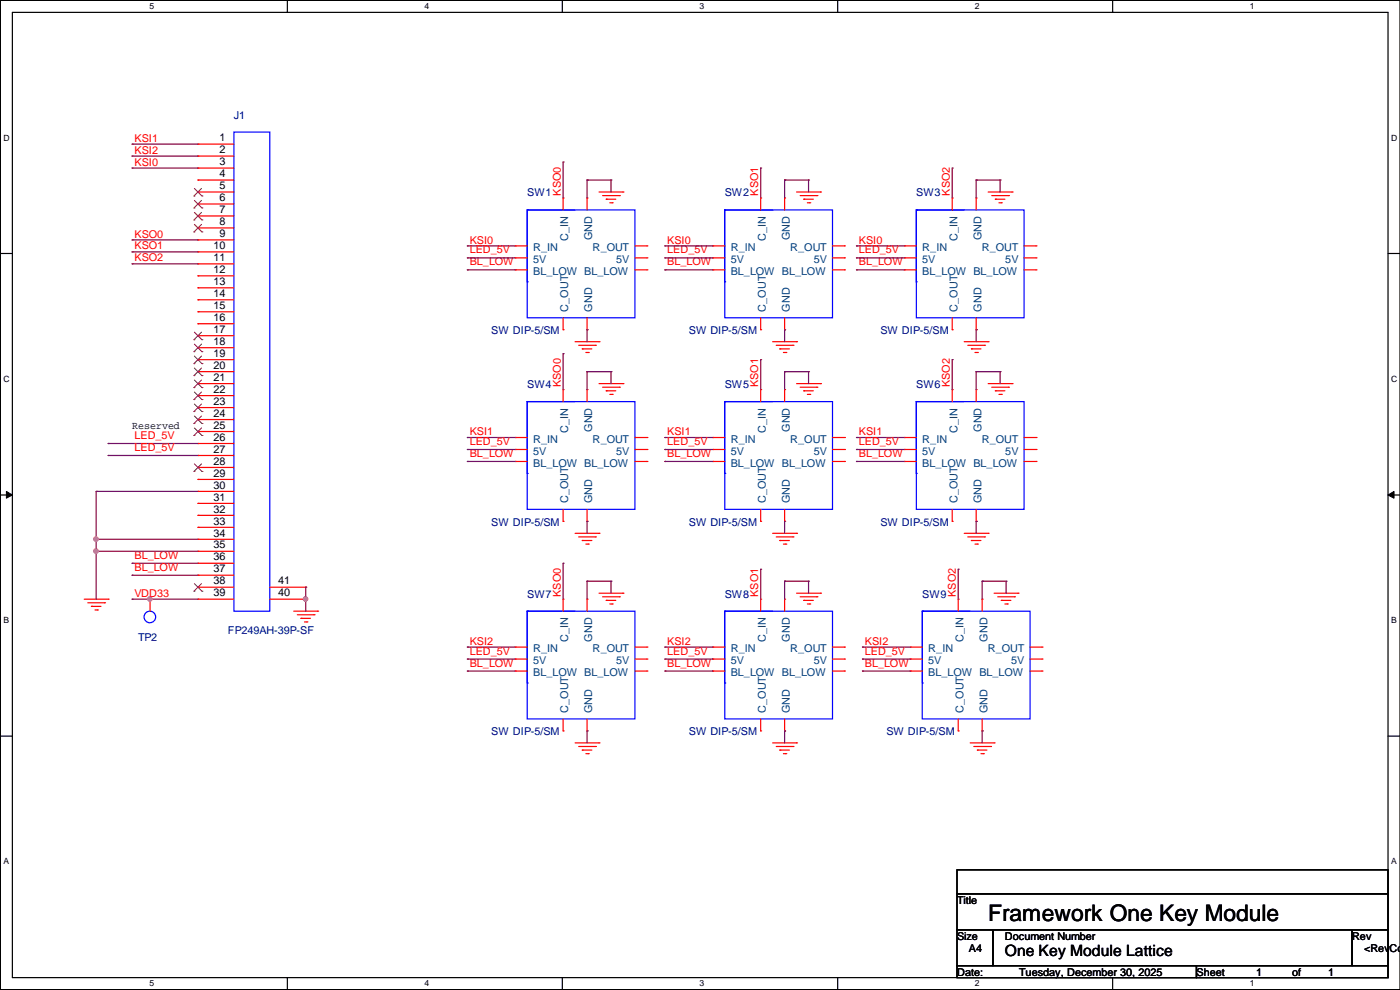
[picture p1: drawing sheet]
<svg xmlns="http://www.w3.org/2000/svg" width="297mm" height="210mm" viewBox="0 0 297 210" stroke-linecap="round" stroke-linejoin="round" font-family="sans-serif">
<path d="M.1 .1h296.9v209.8h-296.9zM2.6 2.6h291.9v204.7h-291.9z" fill="none" stroke="#000" stroke-width=".25"/>
<g fill="#fff">
<path d="M31.7 .3h1.1v2.1h-1.1z"/>
<path d="M31.7 207.6h1.1v2h-1.1z"/>
</g>
<path d="M61 .1v2.5M61 207.3v2.6" fill="none" stroke="#000" stroke-width=".25"/>
<g fill="#fff">
<path d="M90.1 .3h1v2.1h-1z"/>
<path d="M90.1 207.6h1v2h-1z"/>
</g>
<path d="M119.3 .1v2.5M119.3 207.3v2.6" fill="none" stroke="#000" stroke-width=".25"/>
<g fill="#fff">
<path d="M148.4 .3h1v2.1h-1z"/>
<path d="M148.4 207.6h1v2h-1z"/>
</g>
<path d="M177.7 .1v2.5M177.7 207.3v2.6" fill="none" stroke="#000" stroke-width=".25"/>
<g fill="#fff">
<path d="M206.8 .3h1.1v2.1h-1.1z"/>
<path d="M206.8 207.6h1.1v2h-1.1z"/>
</g>
<path d="M236.1 .1v2.5M236.1 207.3v2.6" fill="none" stroke="#000" stroke-width=".25"/>
<g fill="#fff">
<path d="M265.2 .3h1v2.1h-1z"/>
<path d="M265.2 207.6h1v2h-1z"/>
<path d="M.8 28.2h1.2v2h-1.2z"/>
<path d="M295.1 28.2h1.3v2h-1.3z"/>
<path d="M.8 79.3h1.2v2.1h-1.2z"/>
<path d="M295.1 79.3h1.3v2.1h-1.3z"/>
</g>
<path d="M.1 53.8h2.5M294.5 53.8h2.5" fill="none" stroke="#000" stroke-width=".25"/>
<g fill="#fff">
<path d="M.8 130.6h1.1v2h-1.1z"/>
<path d="M295.1 130.6h1.2v2h-1.2z"/>
</g>
<path d="M.1 105h2.5M294.5 105h2.5" fill="none" stroke="#000" stroke-width=".25"/>
<path d="M1.4 104.2l1.2 .8-1.2 .7zM294.5 105l1.2-.8v1.5z" fill="#000"/>
<path d="M1.4 104.2l1.2 .8-1.2 .7zM294.5 105l1.2-.8v1.5z" fill="none" stroke="#000" stroke-width=".21"/>
<g fill="#fff">
<path d="M.8 181.7h1.1v2h-1.1z"/>
<path d="M295.1 181.7h1.1v2h-1.1z"/>
</g>
<path d="M.1 156.1h2.5M294.5 156.1h2.5M203 184.5h91.5v5.1h-91.5zM203 189.6h91.5v7.6h-91.5zM203 197.2h7.7v7.6h-7.7zM210.7 197.2h76.2v7.6h-76.2zM286.9 197.2h7.6v7.6h-7.6zM203 204.8h50.8v2.5h-50.8zM253.8 204.8h40.7v2.5h-40.7z" fill="none" stroke="#000" stroke-width=".25"/>
<g fill="none" stroke="#f00" stroke-width=".25">
<path d="M42 30.6h.1M42 33.1h.1M42 35.6h.1M42 38.2h.1M42 30.6h7.6M42 33.1h7.6M42 35.6h7.6M42 38.2h7.6M42 40.7h.1M42 43.3h.1M42 45.8h.1M42 48.3h.1"/>
<path d="M42 50.9h.1M42 53.4h.1M42 56h.1M42 58.5h.1M42 40.7h7.6M42 43.3h7.6M42 45.8h7.6M42 48.3h7.6M42 50.9h7.6M42 53.4h7.6M42 56h7.6M42 58.5h7.6"/>
<path d="M109.3 52.2h.1M109.3 54.7h.1M109.3 57.2h.1M109.3 52.2h2.5M109.3 54.7h2.5M109.3 57.2h2.5M119.5 42h.1M119.5 42v2.5M124.5 42h.1M124.5 42v2.5M127.1 40.7h5.1M127.8 41.5h3.6"/>
<path d="M128.6 42.2h.1M128.6 42.2h2M129.4 43h.5M129.9 43h.1M131.4 41.5h.1M132.2 40.7h.1M134.7 52.2h2.5M134.7 54.7h2.5M134.7 57.2h2.5M137.2 52.2h.1M137.2 54.7h.1M137.2 57.2h.1"/>
<path d="M151.2 52.2h.1M151.2 54.7h.1M151.2 57.2h.1M151.2 52.2h2.6M151.2 54.7h2.6M151.2 57.2h2.6M161.4 42h.1M161.4 42v2.5M166.5 42h.1M166.5 42v2.5M169 40.7h5.1M169.8 41.5h3.5"/>
<path d="M170.5 42.2h.1M170.5 42.2h2.1M171.3 43h.5M171.8 43h.1M173.3 41.5h.1M174.1 40.7h.1M176.6 52.2h2.6M176.6 54.7h2.6M176.6 57.2h2.6M179.2 52.2h.1M179.2 54.7h.1M179.2 57.2h.1"/>
<path d="M191.9 52.2h.1M191.9 54.7h.1M191.9 57.2h.1M191.9 52.2h2.5M191.9 54.7h2.5M191.9 57.2h2.5M202 42h.1M202 42v2.5M207.1 42h.1M207.1 42v2.5M209.6 40.7h5.1M210.4 41.5h3.6"/>
<path d="M211.2 42.2h.1M211.2 42.2h2M211.9 43h.5M212.4 43h.1M214 41.5h.1M214.7 40.7h.1M217.3 52.2h2.5M217.3 54.7h2.5M217.3 57.2h2.5M219.8 52.2h.1M219.8 54.7h.1M219.8 57.2h.1"/>
<path d="M42 61h.1M42 63.6h.1M42 66.1h.1M42 68.7h.1M42 71.2h.1M42 73.7h.1M42 76.3h.1M42 78.8h.1M42 61h7.6M42 63.6h7.6M42 66.1h7.6M42 68.7h7.6"/>
<path d="M42 71.2h7.6M42 73.7h7.6M42 76.3h7.6M42 78.8h7.6M119.5 69.9h.1M119.5 67.4v2.5M122 72.5h5.1M122.8 73.2h3.5M123.5 74h.1M123.5 74h2.1M124.3 74.8h.5M124.5 69.9h.1"/>
<path d="M124.5 67.4v2.5M124.8 74.8h.1M126.3 73.2h.1M127.1 72.5h.1M161.4 69.9h.1M161.4 67.4v2.5M163.9 72.5h5.1M164.7 73.2h3.5M165.4 74h.1M165.4 74h2.1M166.2 74.8h.5M166.5 69.9h.1"/>
<path d="M166.5 67.4v2.5M166.7 74.8h.1M168.2 73.2h.1M169 72.5h.1M202 69.9h.1M202 67.4v2.5M204.6 72.5h5M205.3 73.2h3.6M206.1 74h.1M206.1 74h2M206.8 74.8h.5M207.1 69.9h.1"/>
<path d="M207.1 67.4v2.5M207.3 74.8h.1M208.9 73.2h.1M209.6 72.5h.1M42 81.4h.1M42 83.9h.1M42 86.4h.1M42 89h.1M42 91.5h.1M42 94.1h.1M42 96.6h.1M42 99.1h.1"/>
<path d="M42 81.4h7.6M42 83.9h7.6M42 86.4h7.6M42 89h7.6M42 91.5h7.6M42 94.1h7.6M42 96.6h7.6M42 99.1h7.6M109.3 92.8h.1M109.3 95.3h.1M109.3 97.9h.1M109.3 92.8h2.5"/>
<path d="M109.3 95.3h2.5M109.3 97.9h2.5M119.5 82.6h.1M119.5 82.6v2.6M124.5 82.6h.1M124.5 82.6v2.6M127.1 81.4h5.1M127.8 82.1h3.6M128.6 82.9h.1M128.6 82.9h2M129.4 83.7h.5M129.9 83.7h.1"/>
<path d="M131.4 82.1h.1M132.2 81.4h.1M134.7 92.8h2.5M134.7 95.3h2.5M134.7 97.9h2.5M137.2 92.8h.1M137.2 95.3h.1M137.2 97.9h.1M151.2 92.8h.1M151.2 95.3h.1M151.2 97.9h.1M151.2 92.8h2.6"/>
<path d="M151.2 95.3h2.6M151.2 97.9h2.6M161.4 82.6h.1M161.4 82.6v2.6M166.5 82.6h.1M166.5 82.6v2.6M169 81.4h5.1M169.8 82.1h3.5M170.5 82.9h.1M170.5 82.9h2.1M171.3 83.7h.5M171.8 83.7h.1"/>
<path d="M173.3 82.1h.1M174.1 81.4h.1M176.6 92.8h2.6M176.6 95.3h2.6M176.6 97.9h2.6M179.2 92.8h.1M179.2 95.3h.1M179.2 97.9h.1M191.9 92.8h.1M191.9 95.3h.1M191.9 97.9h.1M191.9 92.8h2.5"/>
<path d="M191.9 95.3h2.5M191.9 97.9h2.5M202 82.6h.1M202 82.6v2.6M207.1 82.6h.1M207.1 82.6v2.6M209.6 81.4h5.1M210.4 82.1h3.6M211.2 82.9h.1M211.2 82.9h2M211.9 83.7h.5M212.4 83.7h.1"/>
<path d="M214 82.1h.1M214.7 81.4h.1M217.3 92.8h2.5M217.3 95.3h2.5M217.3 97.9h2.5M219.8 92.8h.1M219.8 95.3h.1M219.8 97.9h.1M42 101.7h.1M42 104.2h.1M42 106.8h.1M42 109.3h.1"/>
<path d="M42 111.8h.1M42 114.4h.1M42 116.9h.1M42 119.5h.1M42 101.7h7.6M42 104.2h7.6M42 106.8h7.6M42 109.3h7.6M42 111.8h7.6M42 114.4h7.6M42 116.9h7.6M42 119.5h7.6"/>
<path d="M119.5 110.6h.1M119.5 108v2.6M122 113.1h5.1M122.8 113.9h3.5M123.5 114.6h.1M123.5 114.6h2.1M124.3 115.4h.5M124.5 110.6h.1M124.5 108v2.6M124.8 115.4h.1M126.3 113.9h.1M127.1 113.1h.1"/>
<path d="M161.4 110.6h.1M161.4 108v2.6M163.9 113.1h5.1M164.7 113.9h3.5M165.4 114.6h.1M165.4 114.6h2.1M166.2 115.4h.5M166.5 110.6h.1M166.5 108v2.6M166.7 115.4h.1M168.2 113.9h.1M169 113.1h.1"/>
<path d="M202 110.6h.1M202 108v2.6M204.6 113.1h5M205.3 113.9h3.6M206.1 114.6h.1M206.1 114.6h2M206.8 115.4h.5M207.1 110.6h.1M207.1 108v2.6M207.3 115.4h.1M208.9 113.9h.1M209.6 113.1h.1"/>
<path d="M17.9 127.1h5M18.6 127.8h3.6M19.4 128.6h.1M19.4 128.6h2M20.2 129.4h.5M20.7 129.4h.1M22.2 127.8h.1M22.9 127.1h.1M31.8 127.1h.1M31.8 127.1v2.5M42 122h.1M42 124.5h.1"/>
<path d="M42 127.1h.1M42 127.1h7.6M42 122h7.6M42 124.5h7.6M57.2 127.1h7.7M57.2 124.5h7.7M62.3 129.6h5.1M63.1 130.4h3.5M63.8 131.1h.1M63.8 131.1h2.1M64.6 131.9h.5M64.9 127.1h.1"/>
<path d="M64.9 124.5h.1M65.1 131.9h.1M66.6 130.4h.1M67.4 129.6h.1M109.3 137.2h.1M109.3 139.8h.1M109.3 137.2h2.5M109.3 139.8h2.5M119.5 127.1h.1M119.5 127.1v2.5M124.5 127.1h.1M124.5 127.1v2.5"/>
<path d="M127.1 125.8h5.1M127.8 126.6h3.6M128.6 127.3h.1M128.6 127.3h2M129.4 128.1h.5M129.9 128.1h.1M131.4 126.6h.1M132.2 125.8h.1M134.7 137.2h2.5M134.7 139.8h2.5M137.2 137.2h.1M137.2 139.8h.1"/>
<path d="M151.2 137.2h.1M151.2 139.8h.1M151.2 137.2h2.6M151.2 139.8h2.6M161.4 127.1h.1M161.4 127.1v2.5M166.5 127.1h.1M166.5 127.1v2.5M169 125.8h5.1M169.8 126.6h3.5M170.5 127.3h.1M170.5 127.3h2.1"/>
<path d="M171.3 128.1h.5M171.8 128.1h.1M173.3 126.6h.1M174.1 125.8h.1M176.6 137.2h2.6M176.6 139.8h2.6M179.2 137.2h.1M179.2 139.8h.1M193.1 137.2h.1M193.1 139.8h.1M193.1 137.2h2.6M193.1 139.8h2.6"/>
<path d="M203.3 127.1h.1M203.3 127.1v2.5M208.4 127.1h.1M208.4 127.1v2.5M210.9 125.8h5.1M211.7 126.6h3.5M212.4 127.3h.1M212.4 127.3h2.1M213.2 128.1h.5M213.7 128.1h.1M215.2 126.6h.1M216 125.8h.1"/>
<path d="M218.5 137.2h2.6M218.5 139.8h2.6M221.1 137.2h.1M221.1 139.8h.1M109.3 142.3h.1M109.3 142.3h2.5M119.5 155h.1M119.5 152.5v2.5M122 157.6h5.1M122.8 158.3h3.5M123.5 159.1h.1M123.5 159.1h2.1"/>
<path d="M124.3 159.9h.5M124.5 155h.1M124.5 152.5v2.5M124.8 159.9h.1M126.3 158.3h.1M127.1 157.6h.1M134.7 142.3h2.5M137.2 142.3h.1M151.2 142.3h.1M151.2 142.3h2.6M161.4 155h.1M161.4 152.5v2.5"/>
<path d="M163.9 157.6h5.1M164.7 158.3h3.5M165.4 159.1h.1M165.4 159.1h2.1M166.2 159.9h.5M166.5 155h.1M166.5 152.5v2.5M166.7 159.9h.1M168.2 158.3h.1M169 157.6h.1M176.6 142.3h2.6M179.2 142.3h.1"/>
<path d="M193.1 142.3h.1M193.1 142.3h2.6M203.3 155h.1M203.3 152.5v2.5M205.8 157.6h5.1M206.6 158.3h3.5M207.3 159.1h.1M207.3 159.1h2.1M208.1 159.9h.5M208.4 155h.1M208.4 152.5v2.5M208.6 159.9h.1"/>
<path d="M210.1 158.3h.1M210.9 157.6h.1M218.5 142.3h2.6M221.1 142.3h.1"/>
</g>
<g fill="none" stroke="#00f" stroke-width=".25">
<path d="M49.6 28h7.6v101.6h-7.6zM111.8 44.5h22.9v22.9h-22.9zM111.8 59.8h.1M111.8 44.5h.1M111.8 44.5h10.2M111.8 44.5v15.3M153.8 44.5h22.8v22.9h-22.8zM153.8 59.8h.1M153.8 44.5h.1M153.8 44.5h10.1M153.8 44.5v15.3M194.4 44.5h22.9v22.9h-22.9z"/>
<path d="M194.4 59.8h.1M194.4 44.5h.1M194.4 44.5v15.3M194.4 44.5h10.2M111.8 85.2h22.9v22.8h-22.9zM111.8 85.2h.1M111.8 85.2v15.2M111.8 85.2h10.2M153.8 85.2h22.8v22.8h-22.8zM153.8 85.2h.1M153.8 85.2v15.2M153.8 85.2h10.1"/>
<path d="M194.4 85.2h22.9v22.8h-22.9zM194.4 85.2h.1M194.4 85.2v15.2M194.4 85.2h10.2M111.8 100.4h.1M153.8 100.4h.1M194.4 100.4h.1M111.8 129.6h22.9v22.9h-22.9zM111.8 129.6h.1M111.8 129.6v15.3M111.8 129.6h10.2M153.8 129.6h22.8v22.9h-22.8z"/>
<path d="M153.8 129.6h.1M153.8 129.6v15.3M153.8 129.6h10.1M195.7 129.6h22.8v22.9h-22.8zM195.7 129.6h.1M195.7 129.6v15.3M195.7 129.6h10.1M111.8 144.9h.1M153.8 144.9h.1M195.7 144.9h.1"/>
<circle cx="31.8" cy="130.9" r="1.23"/>
</g>
<g fill="none" stroke="#804000" stroke-width=".21">
<path d="M41.2 40l1.6 1.6M42.8 40l-1.7 1.6M41.1 41.6h.1M41.1 44.1h.1M41.1 46.7h.1M41.1 49.2h.1M41.2 42.5l1.6 1.6M41.2 45l1.6 1.7M41.2 47.6l1.6 1.6M42.8 42.5l-1.7 1.6M42.8 45l-1.7 1.7M42.8 47.6l-1.7 1.6"/>
<path d="M42.8 41.6h.1M42.8 44.1h.1M42.8 46.7h.1M42.8 49.2h.1M41.1 72.1h.1M41.1 74.6h.1M41.1 77.1h.1M41.1 79.7h.1M41.2 70.4l1.6 1.7M41.2 73l1.6 1.6M41.2 75.5l1.6 1.6M41.2 78.1l1.6 1.6"/>
<path d="M42.8 70.4l-1.7 1.7M42.8 73l-1.7 1.6M42.8 75.5l-1.7 1.6M42.8 78.1l-1.7 1.6M42.8 72.1h.1M42.8 74.6h.1M42.8 77.1h.1M42.8 79.7h.1M41.1 82.2h.1M41.1 84.8h.1M41.1 87.3h.1M41.1 89.8h.1"/>
<path d="M41.1 92.4h.1M41.1 100h.1M41.2 80.6l1.6 1.6M41.2 83.1l1.6 1.7M41.2 85.7l1.6 1.6M41.2 88.2l1.6 1.6M41.2 90.8l1.6 1.6M41.2 98.4l1.6 1.6M42.8 80.6l-1.7 1.6M42.8 83.1l-1.7 1.7M42.8 85.7l-1.7 1.6M42.8 88.2l-1.7 1.6"/>
<path d="M42.8 90.8l-1.7 1.6M42.8 98.4l-1.7 1.6M42.8 82.2h.1M42.8 84.8h.1M42.8 87.3h.1M42.8 89.8h.1M42.8 92.4h.1M42.8 100h.1M41.1 125.4h.1M41.2 123.8l1.6 1.6M42.8 123.8l-1.7 1.6M42.8 125.4h.1"/>
</g>
<path d="M22.9 94.1h.1M22.9 94.1h19.1M64.9 127.1h.1M64.9 127.1v2.5" fill="none" stroke="#800040" stroke-width=".25"/>
<circle cx="64.8" cy="127" r=".47" fill="#f0f"/>
<circle cx="64.8" cy="127" r=".47" fill="none" stroke="#f0f" stroke-width=".25"/>
<g fill="none" stroke="#800040" stroke-width=".25">
<path d="M28 30.6h.1M28 33.1h.1M28 35.6h.1M28 30.6h14M28 33.1h14M28 35.6h14M28 53.4h.1M28 56h.1M28 50.9h.1M28 53.4h14M28 56h14M28 50.9h14"/>
<path d="M22.9 96.6h.1M22.9 96.6h19.1M31.8 127.1h.1M31.8 127.1h10.2M64.9 124.5h.1M64.9 124.5v2.6"/>
</g>
<circle cx="31.8" cy="127" r=".47" fill="#f0f"/>
<circle cx="31.8" cy="127" r=".47" fill="none" stroke="#f0f" stroke-width=".25"/>
<path d="M20.4 114.4h.1M20.4 116.9h.1M20.4 114.4h21.6M20.4 116.9h21.6M28 119.5h.1M28 119.5h14M28 122h.1M28 122h14" fill="none" stroke="#800040" stroke-width=".25"/>
<circle cx="20.4" cy="116.9" r=".47" fill="#f0f"/>
<circle cx="20.4" cy="116.9" r=".47" fill="none" stroke="#f0f" stroke-width=".25"/>
<path d="M20.4 116.9h.1M20.4 114.4h.1M20.4 104.2h.1M20.4 104.2v22.9M20.4 104.2h21.6" fill="none" stroke="#800040" stroke-width=".25"/>
<circle cx="20.4" cy="114.3" r=".47" fill="#f0f"/>
<circle cx="20.4" cy="114.3" r=".47" fill="none" stroke="#f0f" stroke-width=".25"/>
<g fill="none" stroke="#800040" stroke-width=".25">
<path d="M119.5 34.4h.1M119.5 34.4v7.6M124.5 38.2h.1M124.5 38.2v3.8M124.5 38.2h5.1M129.6 38.2h.1M129.6 38.2v2.5M161.4 35.6h.1M161.4 35.6v6.4M166.5 38.2h.1M166.5 38.2v3.8M166.5 38.2h5"/>
<path d="M171.5 38.2h.1M171.5 38.2v2.5M202 35.6h.1M202 35.6v6.4M207.1 38.2h.1M207.1 38.2v3.8M207.1 38.2h5.1M212.2 38.2h.1M212.2 38.2v2.5M99.1 52.2h.1M99.1 57.2h.1M99.1 54.7h.1"/>
<path d="M99.1 52.2h10.2M99.1 57.2h10.2M99.1 54.7h10.2M141.1 57.2h.1M141.1 54.7h.1M141.1 52.2h.1M141.1 52.2h10.1M141.1 57.2h10.1M141.1 54.7h10.1M181.7 57.2h.1M181.7 52.2h.1M181.7 54.7h.1"/>
<path d="M181.7 52.2h10.2M181.7 57.2h10.2M181.7 54.7h10.2M119.5 75h.1M119.5 75v7.6M124.5 69.9h.1M124.5 78.8h.1M124.5 69.9v2.6M124.5 78.8v3.8M124.5 78.8h5.1M129.6 78.8h.1M129.6 78.8v2.6"/>
<path d="M161.4 76.3h.1M161.4 76.3v6.3M166.5 69.9h.1M166.5 78.8h.1M166.5 69.9v2.6M166.5 78.8v3.8M166.5 78.8h5M171.5 78.8h.1M171.5 78.8v2.6M202 76.3h.1M202 76.3v6.3M207.1 69.9h.1"/>
<path d="M207.1 78.8h.1M207.1 69.9v2.6M207.1 78.8v3.8M207.1 78.8h5.1M212.2 78.8h.1M212.2 78.8v2.6M99.1 92.8h.1M99.1 97.9h.1M99.1 95.3h.1M99.1 92.8h10.2M99.1 97.9h10.2M99.1 95.3h10.2"/>
<path d="M141.1 92.8h.1M141.1 97.9h.1M141.1 95.3h.1M141.1 92.8h10.1M141.1 97.9h10.1M141.1 95.3h10.1M181.7 92.8h.1M181.7 97.9h.1M181.7 95.3h.1M181.7 92.8h10.2M181.7 97.9h10.2M181.7 95.3h10.2"/>
<path d="M119.5 119.5h.1M119.5 119.5v7.6M124.5 110.6h.1M124.5 110.6v2.5M166.5 110.6h.1M166.5 110.6v2.5M207.1 110.6h.1M207.1 110.6v2.5M28 127.1h.1M28 127.1h3.8M99.1 137.2h.1M99.1 139.8h.1"/>
<path d="M99.1 137.2h10.2M99.1 139.8h10.2M124.5 123.3h.1M124.5 123.3v3.8M124.5 123.3h5.1M129.6 123.3h.1M129.6 123.3v2.5M141.1 137.2h.1M141.1 139.8h.1M141.1 137.2h10.1M141.1 139.8h10.1M161.4 120.7h.1"/>
<path d="M161.4 120.7v6.4M166.5 123.3h.1M166.5 123.3v3.8M166.5 123.3h5M171.5 123.3h.1M171.5 123.3v2.5M183 137.2h.1M183 139.8h.1M183 137.2h10.1M183 139.8h10.1M203.3 120.7h.1M203.3 120.7v6.4"/>
<path d="M208.4 123.3h.1M208.4 123.3v3.8M208.4 123.3h5M213.4 123.3h.1M213.4 123.3v2.5M99.1 142.3h.1M99.1 142.3h10.2M124.5 155h.1M124.5 155v2.6M141.1 142.3h.1M141.1 142.3h10.1M166.5 155h.1"/>
<path d="M166.5 155v2.6M183 142.3h.1M183 142.3h10.1M208.4 155h.1M208.4 155v2.6"/>
</g>
<circle cx="64.8" cy="127" r=".47" fill="#f0f"/>
<circle cx="64.8" cy="127" r=".47" fill="none" stroke="#f0f" stroke-width=".25"/>
<circle cx="31.8" cy="127" r=".47" fill="#f0f"/>
<circle cx="31.8" cy="127" r=".47" fill="none" stroke="#f0f" stroke-width=".25"/>
<circle cx="20.4" cy="116.9" r=".47" fill="#f0f"/>
<circle cx="20.4" cy="116.9" r=".47" fill="none" stroke="#f0f" stroke-width=".25"/>
<circle cx="20.4" cy="114.3" r=".47" fill="#f0f"/>
<circle cx="20.4" cy="114.3" r=".47" fill="none" stroke="#f0f" stroke-width=".25"/>
<text font-size="4.8" x="209.6" y="195.2">Framework One Key Module</text>
<text font-size="3.3" x="213.2" y="202.7">One Key Module Lattice</text>
<g font-size="2.3">
<text x="46.6" y="30">1</text>
<text x="46.6" y="32.5">2</text>
<text x="46.6" y="35.1">3</text>
<text x="46.6" y="37.6">4</text>
<text x="46.6" y="40.1">5</text>
<text x="46.6" y="42.7">6</text>
<text x="46.6" y="45.2">7</text>
<text x="46.6" y="47.8">8</text>
<text x="45.3" y="52.8">10</text>
<text x="46.6" y="50.3">9</text>
<text x="45.3" y="55.4">11</text>
<text x="45.3" y="57.9">12</text>
<text x="45.3" y="60.5">13</text>
<text x="45.3" y="63">14</text>
<text x="45.3" y="65.5">15</text>
<text x="45.3" y="68.1">16</text>
<text x="45.3" y="70.6">17</text>
<text x="45.3" y="73.2">18</text>
<text x="45.3" y="75.7">19</text>
<text x="45.3" y="78.2">20</text>
<text x="45.3" y="80.8">21</text>
<text x="45.3" y="83.3">22</text>
<text x="45.3" y="85.9">23</text>
<text x="45.3" y="88.4">24</text>
<text x="28" y="90.9">Reserved</text>
<text x="45.3" y="90.9">25</text>
<text x="45.3" y="93.5">26</text>
<text x="45.3" y="96">27</text>
<text x="45.3" y="98.6">28</text>
<text x="45.3" y="101.1">29</text>
<text x="45.3" y="103.6">30</text>
<text x="45.3" y="106.2">31</text>
<text x="45.3" y="108.7">32</text>
<text x="45.3" y="111.3">33</text>
<text x="45.3" y="113.8">34</text>
<text x="45.3" y="116.3">35</text>
<text x="45.3" y="118.9">36</text>
<text x="45.3" y="121.4">37</text>
<text x="45.3" y="124">38</text>
<text x="59" y="124">41</text>
<text x="45.3" y="126.5">39</text>
<text x="59" y="126.5">40</text>
<text x="203" y="191.8">Title</text>
<text x="203" y="199.4">Size</text>
<text x="205.6" y="201.9">A4</text>
<text x="213.2" y="199.4">Document Number</text>
<text x="286.9" y="199.4">Rev</text>
<text x="289.4" y="201.9">&lt;RevCod</text>
<text x="203" y="207">Date:</text>
<text x="216.2" y="207">Tuesday, December 30, 2025</text>
<text x="253.8" y="207">Sheet</text>
<text x="266.5" y="207">1</text>
<text x="274.1" y="207">of</text>
<text x="281.8" y="207">1</text>
</g>
<g font-size="2.3" fill="#000080">
<text x="49.6" y="25.1">J1</text>
<text x="111.8" y="41.7">SW1</text>
<text x="153.8" y="41.7">SW2</text>
<text x="194.4" y="41.7">SW3</text>
<text x="104.2" y="70.9">SW DIP-5/SM</text>
<text x="146.1" y="70.9">SW DIP-5/SM</text>
<text x="186.8" y="70.9">SW DIP-5/SM</text>
<text x="111.8" y="82.3">SW4</text>
<text x="153.8" y="82.3">SW5</text>
<text x="194.4" y="82.3">SW6</text>
<text x="104.2" y="111.5">SW DIP-5/SM</text>
<text x="146.1" y="111.5">SW DIP-5/SM</text>
<text x="186.8" y="111.5">SW DIP-5/SM</text>
<text x="111.8" y="126.7">SW7</text>
<text x="153.8" y="126.7">SW8</text>
<text x="195.7" y="126.7">SW9</text>
<text x="29.3" y="135.9">TP2</text>
<text x="48.3" y="134.4">FP249AH-39P-SF</text>
<text x="104.2" y="156">SW DIP-5/SM</text>
<text x="146.1" y="156">SW DIP-5/SM</text>
<text x="188" y="156">SW DIP-5/SM</text>
</g>
<g font-size="2.3" fill="#f00">
<text x="28.5" y="30.1">KSI1</text>
<text x="28.5" y="32.6">KSI2</text>
<text x="28.5" y="35.1">KSI0</text>
<text x="119" y="41.5" transform="rotate(-90 119 41.5)">KSO0</text>
<text x="160.9" y="41.5" transform="rotate(-90 160.9 41.5)">KSO1</text>
<text x="201.5" y="41.5" transform="rotate(-90 201.5 41.5)">KSO2</text>
<text x="28.5" y="52.9">KSO1</text>
<text x="28.5" y="50.4">KSO0</text>
<text x="99.7" y="51.6">KSI0</text>
<text x="99.7" y="53.8">LED_5V</text>
<text x="141.6" y="53.8">LED_5V</text>
<text x="141.6" y="51.6">KSI0</text>
<text x="182.2" y="51.6">KSI0</text>
<text x="182.2" y="53.8">LED_5V</text>
<text x="28.5" y="55.5">KSO2</text>
<text x="99.7" y="56.3">BL_LOW</text>
<text x="141.6" y="56.3">BL_LOW</text>
<text x="182.2" y="56.3">BL_LOW</text>
<text x="119" y="82.1" transform="rotate(-90 119 82.1)">KSO0</text>
<text x="160.9" y="82.1" transform="rotate(-90 160.9 82.1)">KSO1</text>
<text x="201.5" y="82.1" transform="rotate(-90 201.5 82.1)">KSO2</text>
<text x="28.5" y="93.1">LED_5V</text>
<text x="28.5" y="95.7">LED_5V</text>
<text x="99.7" y="92.3">KSI1</text>
<text x="99.7" y="94.4">LED_5V</text>
<text x="141.6" y="92.3">KSI1</text>
<text x="141.6" y="94.4">LED_5V</text>
<text x="182.2" y="92.3">KSI1</text>
<text x="182.2" y="94.4">LED_5V</text>
<text x="99.7" y="96.9">BL_LOW</text>
<text x="141.6" y="96.9">BL_LOW</text>
<text x="182.2" y="96.9">BL_LOW</text>
<text x="28.5" y="118.5">BL_LOW</text>
<text x="28.5" y="121.1">BL_LOW</text>
<text x="28.5" y="126.6">VDD33</text>
<text x="119" y="126.6" transform="rotate(-90 119 126.6)">KSO0</text>
<text x="160.9" y="126.6" transform="rotate(-90 160.9 126.6)">KSO1</text>
<text x="202.8" y="126.6" transform="rotate(-90 202.8 126.6)">KSO2</text>
<text x="99.7" y="136.7">KSI2</text>
<text x="141.6" y="136.7">KSI2</text>
<text x="183.5" y="136.7">KSI2</text>
<text x="99.7" y="141.4">BL_LOW</text>
<text x="99.7" y="138.9">LED_5V</text>
<text x="141.6" y="141.4">BL_LOW</text>
<text x="141.6" y="138.9">LED_5V</text>
<text x="183.5" y="141.4">BL_LOW</text>
<text x="183.5" y="138.9">LED_5V</text>
</g>
<g font-size="2.3" fill="#004080">
<text x="113.1" y="53.3">R_IN</text>
<text x="120.6" y="51.1" transform="rotate(-90 120.6 51.1)">C_IN</text>
<text x="125.6" y="51" transform="rotate(-90 125.6 51)">GND</text>
<text x="125.7" y="53.3">R_OUT</text>
<text x="155" y="53.3">R_IN</text>
<text x="162.5" y="51.1" transform="rotate(-90 162.5 51.1)">C_IN</text>
<text x="167.6" y="51" transform="rotate(-90 167.6 51)">GND</text>
<text x="167.6" y="53.3">R_OUT</text>
<text x="195.7" y="53.3">R_IN</text>
<text x="203.1" y="51.1" transform="rotate(-90 203.1 51.1)">C_IN</text>
<text x="208.2" y="51" transform="rotate(-90 208.2 51)">GND</text>
<text x="208.3" y="53.3">R_OUT</text>
<text x="113.1" y="55.8">5V</text>
<text x="113.1" y="58.3">BL_LOW BL_LOW</text>
<text x="130.7" y="55.8">5V</text>
<text x="155" y="55.8">5V</text>
<text x="155" y="58.3">BL_LOW BL_LOW</text>
<text x="172.6" y="55.8">5V</text>
<text x="195.7" y="55.8">5V</text>
<text x="195.7" y="58.3">BL_LOW BL_LOW</text>
<text x="213.3" y="55.8">5V</text>
<text x="120.6" y="66.1" transform="rotate(-90 120.6 66.1)">C_OUT</text>
<text x="125.6" y="66.1" transform="rotate(-90 125.6 66.1)">GND</text>
<text x="162.5" y="66.1" transform="rotate(-90 162.5 66.1)">C_OUT</text>
<text x="167.6" y="66.1" transform="rotate(-90 167.6 66.1)">GND</text>
<text x="203.1" y="66.1" transform="rotate(-90 203.1 66.1)">C_OUT</text>
<text x="208.2" y="66.1" transform="rotate(-90 208.2 66.1)">GND</text>
<text x="113.1" y="93.9">R_IN</text>
<text x="120.6" y="91.8" transform="rotate(-90 120.6 91.8)">C_IN</text>
<text x="125.6" y="91.6" transform="rotate(-90 125.6 91.6)">GND</text>
<text x="125.7" y="93.9">R_OUT</text>
<text x="155" y="93.9">R_IN</text>
<text x="162.5" y="91.8" transform="rotate(-90 162.5 91.8)">C_IN</text>
<text x="167.6" y="91.6" transform="rotate(-90 167.6 91.6)">GND</text>
<text x="167.6" y="93.9">R_OUT</text>
<text x="195.7" y="93.9">R_IN</text>
<text x="203.1" y="91.8" transform="rotate(-90 203.1 91.8)">C_IN</text>
<text x="208.2" y="91.6" transform="rotate(-90 208.2 91.6)">GND</text>
<text x="208.3" y="93.9">R_OUT</text>
<text x="113.1" y="96.4">5V</text>
<text x="113.1" y="99">BL_LOW BL_LOW</text>
<text x="130.7" y="96.4">5V</text>
<text x="155" y="96.4">5V</text>
<text x="155" y="99">BL_LOW BL_LOW</text>
<text x="172.6" y="96.4">5V</text>
<text x="195.7" y="96.4">5V</text>
<text x="195.7" y="99">BL_LOW BL_LOW</text>
<text x="213.3" y="96.4">5V</text>
<text x="120.6" y="106.8" transform="rotate(-90 120.6 106.8)">C_OUT</text>
<text x="125.6" y="106.8" transform="rotate(-90 125.6 106.8)">GND</text>
<text x="162.5" y="106.8" transform="rotate(-90 162.5 106.8)">C_OUT</text>
<text x="167.6" y="106.8" transform="rotate(-90 167.6 106.8)">GND</text>
<text x="203.1" y="106.8" transform="rotate(-90 203.1 106.8)">C_OUT</text>
<text x="208.2" y="106.8" transform="rotate(-90 208.2 106.8)">GND</text>
<text x="120.6" y="136.2" transform="rotate(-90 120.6 136.2)">C_IN</text>
<text x="125.6" y="136.1" transform="rotate(-90 125.6 136.1)">GND</text>
<text x="162.5" y="136.2" transform="rotate(-90 162.5 136.2)">C_IN</text>
<text x="167.6" y="136.1" transform="rotate(-90 167.6 136.1)">GND</text>
<text x="204.4" y="136.2" transform="rotate(-90 204.4 136.2)">C_IN</text>
<text x="209.5" y="136.1" transform="rotate(-90 209.5 136.1)">GND</text>
<text x="113.1" y="138.3">R_IN</text>
<text x="113.1" y="140.9">5V</text>
<text x="113.1" y="143.4">BL_LOW BL_LOW</text>
<text x="125.7" y="138.3">R_OUT</text>
<text x="130.7" y="140.9">5V</text>
<text x="155" y="138.3">R_IN</text>
<text x="155" y="140.9">5V</text>
<text x="155" y="143.4">BL_LOW BL_LOW</text>
<text x="167.6" y="138.3">R_OUT</text>
<text x="172.6" y="140.9">5V</text>
<text x="196.9" y="138.3">R_IN</text>
<text x="196.9" y="140.9">5V</text>
<text x="196.9" y="143.4">BL_LOW BL_LOW</text>
<text x="209.5" y="138.3">R_OUT</text>
<text x="214.5" y="140.9">5V</text>
<text x="120.6" y="151.2" transform="rotate(-90 120.6 151.2)">C_OUT</text>
<text x="125.6" y="151.2" transform="rotate(-90 125.6 151.2)">GND</text>
<text x="162.5" y="151.2" transform="rotate(-90 162.5 151.2)">C_OUT</text>
<text x="167.6" y="151.2" transform="rotate(-90 167.6 151.2)">GND</text>
<text x="204.4" y="151.2" transform="rotate(-90 204.4 151.2)">C_OUT</text>
<text x="209.5" y="151.2" transform="rotate(-90 209.5 151.2)">GND</text>
</g>
<g font-size="1.8">
<text x="31.7" y="1.9">5</text>
<text x="90.1" y="1.9">4</text>
<text x="148.4" y="1.9">3</text>
<text x="206.8" y="1.9">2</text>
<text x="265.2" y="1.9">1</text>
<text x=".8" y="29.8">D</text>
<text x="295.1" y="29.8">D</text>
<text x=".8" y="80.9">C</text>
<text x="295.1" y="80.9">C</text>
<text x=".8" y="132.2">B</text>
<text x="295.1" y="132.2">B</text>
<text x=".8" y="183.3">A</text>
<text x="295.1" y="183.3">A</text>
<text x="31.7" y="209.2">5</text>
<text x="90.1" y="209.2">4</text>
<text x="148.4" y="209.2">3</text>
<text x="206.8" y="209.2">2</text>
<text x="265.2" y="209.2">1</text>
</g>
</svg>
